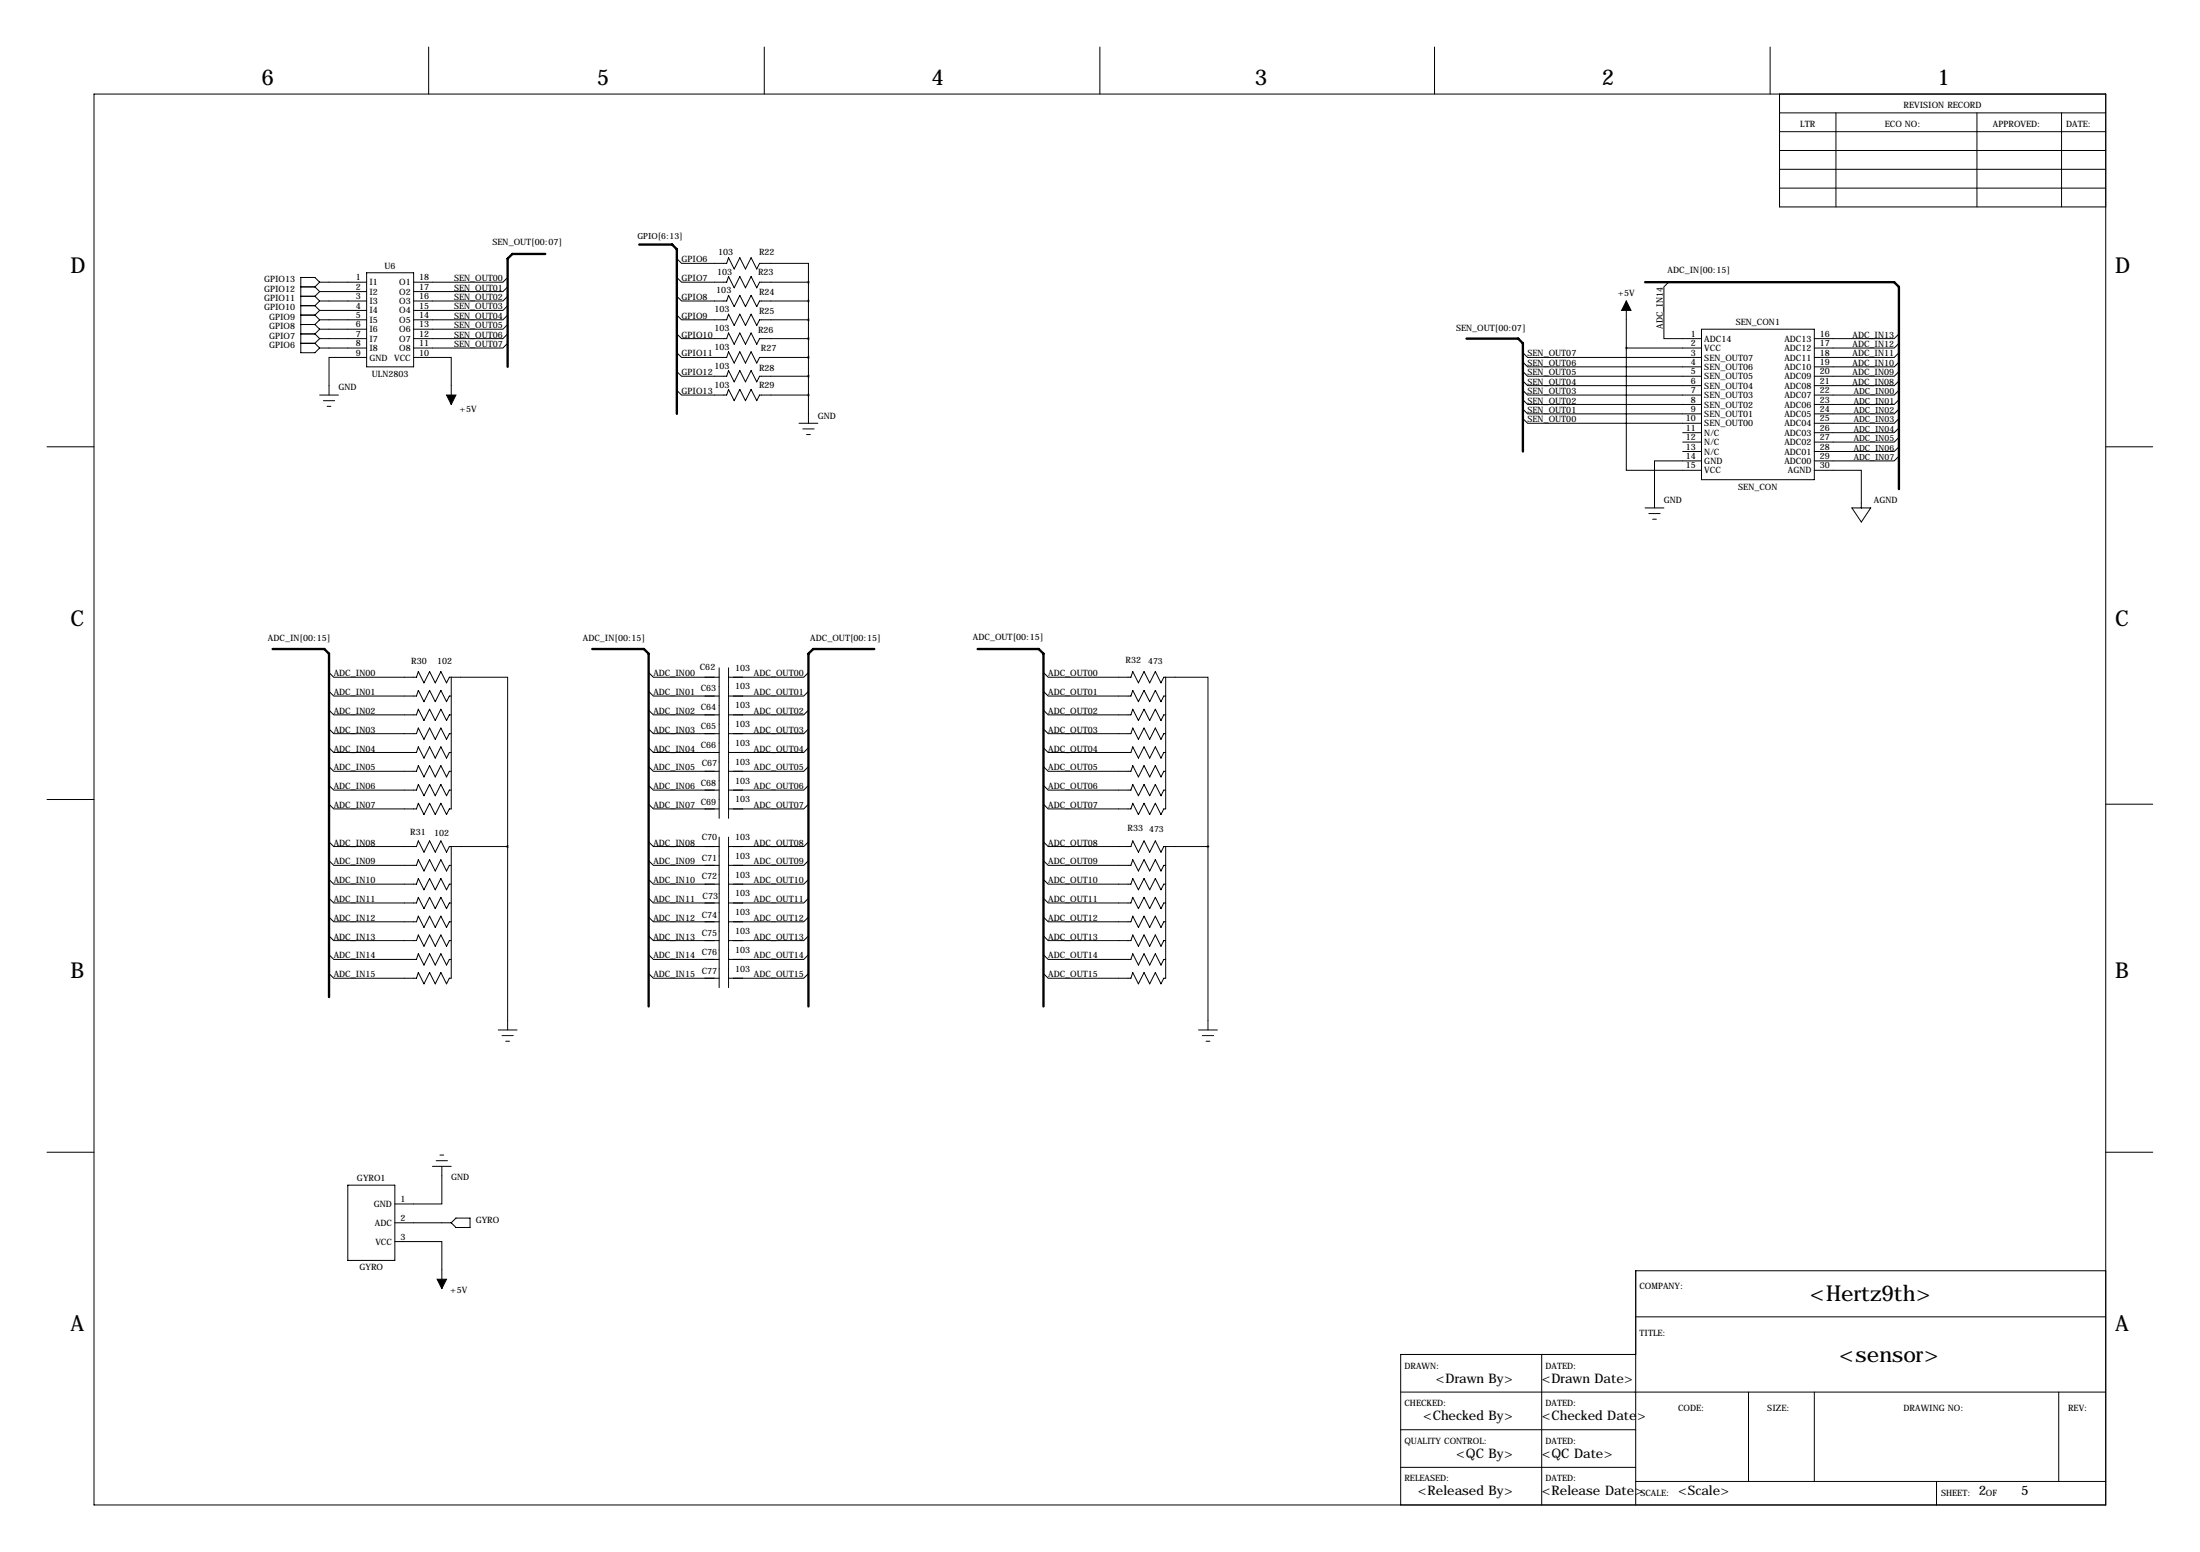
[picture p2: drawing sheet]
<svg xmlns="http://www.w3.org/2000/svg" width="594mm" height="419mm" viewBox="0 0 594 419" stroke-linecap="round" stroke-linejoin="round" font-family="sans-serif">
<g fill="none" stroke="#000" stroke-width=".27">
<path d="M115.8 12.7v12.7M206.5 12.7v12.7M297.2 12.7v12.7M387.6 12.7v12.7M478.3 12.7v12.7M25.4 25.4h543.6v381h-543.6zM480.8 25.4v30.5h88.2M480.8 30.5h88.2M480.8 35.6h88.2M496.1 30.5v25.4M534.2 30.5v25.4M557 30.5v25.4"/>
<path d="M480.8 40.6h88.2M480.8 45.7h88.2M480.8 50.8h88.2M81.3 77.5h3.8M85.1 77.5l1.3 1.2M86.4 76.2h12.7M86.4 78.7h12.7M86.4 76.2l-1.3-1.3h-3.8v20.3h3.8l1.3-1.2M86.4 78.7l-1.3 1.3M86.4 76.2l-1.3 1.3M99.1 73.7h12.7v25.4h-12.7zM137.2 77.5l-1.3 1.2h-24.1"/>
<path d="M137.2 74.9l-1.3 1.3h-24.1M182.9 69.9l1.2 1.2h12.2l.5-1.5 1.6 3 1.5-3 1.5 3 1.5-3 1.6 3 .7-1.5h13.2v5.1M182.9 74.9l1.2 1.3h12.2l.5-1.5 1.6 3 1.5-3 1.5 3 1.5-3 1.6 3 .7-1.5h13.2M218.4 76.2v38.1M450.8 76.2l-1.2 1.3v13.9h10.1M81.3 92.7h3.8M81.3 90.2h3.8M81.3 87.6h3.8M81.3 85.1h3.8M81.3 82.6h3.8M81.3 80h3.8M85.1 92.7l1.3 1.3"/>
<path d="M85.1 90.2l1.3 1.2M85.1 87.6l1.3 1.3M85.1 85.1l1.3 1.3M85.1 82.6l1.3 1.2M85.1 80l1.3 1.3M86.4 88.9h12.7M86.4 91.4h12.7M86.4 94h12.7M86.4 81.3h12.7M86.4 83.8h12.7M86.4 86.4h12.7M86.4 91.4l-1.3 1.3"/>
<path d="M86.4 88.9l-1.3 1.3M86.4 86.4l-1.3 1.2M86.4 83.8l-1.3 1.3M86.4 81.3l-1.3 1.3M99.1 96.5h-10.2v10.2M111.8 96.5h10.1v12.7M137.2 92.7l-1.3 1.3h-24.1M137.2 90.2l-1.3 1.2h-24.1M137.2 87.6l-1.3 1.3h-24.1M137.2 85.1l-1.3 1.3h-24.1M137.2 82.6l-1.3 1.2h-24.1M137.2 80l-1.3 1.3h-24.1"/>
<path d="M182.9 80l1.2 1.3h12.2l.5-1.5 1.6 3 1.5-3 1.5 3 1.5-3 1.6 3 .7-1.5h13.2M182.9 85.1l1.2 1.3h12.2l.5-1.6 1.6 3.1 1.5-3.1 1.5 3.1 1.5-3.1 1.6 3.1 .7-1.5h13.2M182.9 90.2l1.2 1.2h12.2l.5-1.5 1.6 3.1 1.5-3.1 1.5 3.1 1.5-3.1 1.6 3.1 .7-1.6h13.2M182.9 95.2l1.2 1.3h12.2l.5-1.5 1.6 3 1.5-3 1.5 3 1.5-3 1.6 3 .7-1.5h13.2M411.5 97.8l1.2 1.3h47M411.5 95.2l1.2 1.3h47M439.4 94v33h20.3M439.4 94h20.3M439.4 81.3v12.7M459.7 88.9h30.5v40.6h-30.5zM513.1 97.8l-1.3 1.3h-21.6M513.1 95.2l-1.3 1.3h-21.6"/>
<path d="M513.1 92.7l-1.3 1.3h-21.6M513.1 90.2l-1.3 1.2h-21.6M86.4 106.7h5M87.4 108.2h3M88.4 109.7h1M182.9 100.3l1.2 1.3h12.2l.5-1.5 1.6 3 1.5-3 1.5 3 1.5-3 1.6 3 .7-1.5h13.2M182.9 105.4l1.2 1.3h12.2l.5-1.5 1.6 3 1.5-3 1.5 3 1.5-3 1.6 3 .7-1.5h13.2M215.9 114.3h5.1M216.9 115.8h3.1M217.9 117.3h1M411.5 113l1.2 1.3h47M411.5 110.5l1.2 1.3h47"/>
<path d="M411.5 107.9l1.2 1.3h47M411.5 105.4l1.2 1.3h47M411.5 102.9l1.2 1.2h47M411.5 100.3l1.2 1.3h47M454.7 116.8h5M454.7 119.4h5M513.1 118.1l-1.3 1.3h-21.6M513.1 115.6l-1.3 1.2h-21.6M513.1 113l-1.3 1.3h-21.6M513.1 110.5l-1.3 1.3h-21.6M513.1 107.9l-1.3 1.3h-21.6M513.1 105.4l-1.3 1.3h-21.6"/>
<path d="M513.1 102.9l-1.3 1.2h-21.6M513.1 100.3l-1.3 1.3h-21.6M12.7 120.6h12.7M444.5 137.2h5.1M445.5 138.7h3.1M454.7 121.9h5M459.7 124.5h-12.7v12.7M490.2 127h12.7v10.2M500.4 137.2h5.1l-2.6 3.8zM513.1 123.2l-1.3 1.3h-21.6M513.1 120.6l-1.3 1.3h-21.6M569 120.6h12.7"/>
<path d="M446.5 140.2h1M88.9 181.6l1.3 1.3h22.3l.5-1.5 1.6 3 1.5-3 1.5 3 1.5-3 1.5 3 .8-1.5h15.8v45.7M88.9 186.7l1.3 1.3h22.3l.5-1.6 1.6 3.1 1.5-3.1 1.5 3.1 1.5-3.1 1.5 3.1 .8-1.5h.5M88.9 191.8l1.3 1.2h22.3l.5-1.5 1.6 3.1 1.5-3.1 1.5 3.1 1.5-3.1 1.5 3.1 .8-1.6h.5M88.9 196.8l1.3 1.3h22.3l.5-1.5 1.6 3 1.5-3 1.5 3 1.5-3 1.5 3 .8-1.5h.5M121.9 182.9v35.5h-.5l-.8 1.6-1.5-3.1-1.5 3.1-1.5-3.1-1.5 3.1-1.6-3.1-.5 1.5h-22.3l-1.3-1.2M175.3 181.6l1.2 1.3h17.8M175.3 186.7l1.2 1.3h17.8M175.3 191.8l1.2 1.2h17.8M175.3 196.8l1.2 1.3h17.8M194.3 180.3v40.7M196.8 180.3v40.7"/>
<path d="M218.4 181.6l-1.2 1.3h-20.4M218.4 186.7l-1.2 1.3h-20.4M218.4 191.8l-1.2 1.2h-20.4M218.4 196.8l-1.2 1.3h-20.4M281.9 181.6l1.3 1.3h22.4l.5-1.5 1.5 3 1.5-3 1.5 3 1.6-3 1.5 3 .8-1.5h11.9v45.7M281.9 186.7l1.3 1.3h22.4l.5-1.6 1.5 3.1 1.5-3.1 1.5 3.1 1.6-3.1 1.5 3.1 .8-1.5h.5M281.9 191.8l1.3 1.2h22.4l.5-1.5 1.5 3.1 1.5-3.1 1.5 3.1 1.6-3.1 1.5 3.1 .8-1.6h.5M281.9 196.8l1.3 1.3h22.4l.5-1.5 1.5 3 1.5-3 1.5 3 1.6-3 1.5 3 .8-1.5h.5M315 182.9v35.5h-.5l-.8 1.6-1.5-3.1-1.6 3.1-1.5-3.1-1.5 3.1-1.5-3.1-.5 1.5h-22.4l-1.3-1.2M12.7 215.9h12.7M88.9 201.9l1.3 1.3h22.3l.5-1.5 1.6 3 1.5-3 1.5 3 1.5-3 1.5 3 .8-1.5h.5M88.9 207l1.3 1.3h22.3l.5-1.5 1.6 3 1.5-3 1.5 3 1.5-3 1.5 3 .8-1.5h.5"/>
<path d="M88.9 212.1l1.3 1.3h22.3l.5-1.6 1.6 3.1 1.5-3.1 1.5 3.1 1.5-3.1 1.5 3.1 .8-1.5h.5M175.3 201.9l1.2 1.3h17.8M175.3 207l1.2 1.3h17.8M175.3 212.1l1.2 1.3h17.8M175.3 217.2l1.2 1.2h17.8M218.4 201.9l-1.2 1.3h-20.4M218.4 207l-1.2 1.3h-20.4M218.4 212.1l-1.2 1.3h-20.4M218.4 217.2l-1.2 1.2h-20.4M281.9 201.9l1.3 1.3h22.4l.5-1.5 1.5 3 1.5-3 1.5 3 1.6-3 1.5 3 .8-1.5h.5M281.9 207l1.3 1.3h22.4l.5-1.5 1.5 3 1.5-3 1.5 3 1.6-3 1.5 3 .8-1.5h.5M281.9 212.1l1.3 1.3h22.4l.5-1.6 1.5 3.1 1.5-3.1 1.5 3.1 1.6-3.1 1.5 3.1 .8-1.5h.5"/>
<path d="M569 217.2h12.7M88.9 227.3l1.3 1.3h22.3l.5-1.5 1.6 3 1.5-3 1.5 3 1.5-3 1.5 3 .8-1.5h15.8M88.9 232.4l1.3 1.3h22.3l.5-1.5 1.6 3 1.5-3 1.5 3 1.5-3 1.5 3 .8-1.5h.5M88.9 237.5l1.3 1.3h22.3l.5-1.6 1.6 3.1 1.5-3.1 1.5 3.1 1.5-3.1 1.5 3.1 .8-1.5h.5M121.9 228.6v35.6h-.5l-.8 1.5-1.5-3.1-1.5 3.1-1.5-3.1-1.5 3.1-1.6-3.1-.5 1.6h-22.3l-1.3-1.3M137.2 228.6v49.5M175.3 227.3l1.2 1.3h17.8M175.3 232.4l1.2 1.3h17.8M175.3 237.5l1.2 1.3h17.8M194.3 226.1v40.6M196.8 226.1v40.6M218.4 227.3l-1.2 1.3h-20.4"/>
<path d="M218.4 232.4l-1.2 1.3h-20.4M218.4 237.5l-1.2 1.3h-20.4M281.9 227.3l1.3 1.3h22.4l.5-1.5 1.5 3 1.5-3 1.5 3 1.6-3 1.5 3 .8-1.5h11.9M281.9 232.4l1.3 1.3h22.4l.5-1.5 1.5 3 1.5-3 1.5 3 1.6-3 1.5 3 .8-1.5h.5M281.9 237.5l1.3 1.3h22.4l.5-1.6 1.5 3.1 1.5-3.1 1.5 3.1 1.6-3.1 1.5 3.1 .8-1.5h.5M315 228.6v35.6h-.5l-.8 1.5-1.5-3.1-1.6 3.1-1.5-3.1-1.5 3.1-1.5-3.1-.5 1.6h-22.4l-1.3-1.3M326.4 228.6v49.5M88.9 242.6l1.3 1.2h22.3l.5-1.5 1.6 3.1 1.5-3.1 1.5 3.1 1.5-3.1 1.5 3.1 .8-1.6h.5M88.9 247.6l1.3 1.3h22.3l.5-1.5 1.6 3 1.5-3 1.5 3 1.5-3 1.5 3 .8-1.5h.5M88.9 252.7l1.3 1.3h22.3l.5-1.5 1.6 3 1.5-3 1.5 3 1.5-3 1.5 3 .8-1.5h.5M88.9 257.8l1.3 1.3h22.3l.5-1.5 1.6 3 1.5-3 1.5 3 1.5-3 1.5 3 .8-1.5h.5M175.3 242.6l1.2 1.2h17.8"/>
<path d="M175.3 247.6l1.2 1.3h17.8M175.3 252.7l1.2 1.3h17.8M175.3 257.8l1.2 1.3h17.8M218.4 242.6l-1.2 1.2h-20.4M218.4 247.6l-1.2 1.3h-20.4M218.4 252.7l-1.2 1.3h-20.4M218.4 257.8l-1.2 1.3h-20.4M281.9 242.6l1.3 1.2h22.4l.5-1.5 1.5 3.1 1.5-3.1 1.5 3.1 1.6-3.1 1.5 3.1 .8-1.6h.5M281.9 247.6l1.3 1.3h22.4l.5-1.5 1.5 3 1.5-3 1.5 3 1.6-3 1.5 3 .8-1.5h.5M281.9 252.7l1.3 1.3h22.4l.5-1.5 1.5 3 1.5-3 1.5 3 1.6-3 1.5 3 .8-1.5h.5M281.9 257.8l1.3 1.3h22.4l.5-1.5 1.5 3 1.5-3 1.5 3 1.6-3 1.5 3 .8-1.5h.5M134.6 278.1h5.1"/>
<path d="M135.6 279.7h3.1M175.3 262.9l1.2 1.3h17.8M218.4 262.9l-1.2 1.3h-20.4M323.8 278.1h5.1M324.9 279.7h3M136.7 281.2h1M325.9 281.2h1M12.7 311.1h12.7M116.8 315h5.1M117.9 313.4h3M118.9 311.9h1M119.4 315v10.1h-12.7"/>
<path d="M569 311.1h12.7M94 320h12.7v20.4h-12.7zM106.7 335.3h12.7v12.7M106.7 330.2h15.2M123.2 328.9h3.8v2.6h-3.8l-1.3-1.3zM442 355.6h127M569 343.2h-127v63.2M378.5 375.9h190.5M416.6 365.8v40.6M442 365.8h-63.5v40.6M472.4 375.9v24.1M490.2 375.9v24.1"/>
<path d="M556.3 375.9v24.1M378.5 386.1h63.5M378.5 396.2h63.5M442 400h127M523.2 400v6.4"/>
</g>
<path d="M439.4 81.3l1.3 2.5h-2.6zM120.6 106.7h2.6l-1.3 2.5zM118.1 345.4h2.5l-1.2 2.6z" fill="#000" stroke="#000" stroke-width=".27"/>
<path d="M218.4 76.2a.05 .05 0 0 0 .1 0 .05 .05 0 0 0-.1 0zM218.4 81.3a.05 .05 0 0 0 .1 0 .05 .05 0 0 0-.1 0zM218.4 86.4a.05 .05 0 0 0 .1 0 .05 .05 0 0 0-.1 0zM218.4 91.4a.05 .05 0 0 0 .1 0 .05 .05 0 0 0-.1 0zM218.4 96.5a.05 .05 0 0 0 .1 0 .05 .05 0 0 0-.1 0zM218.4 101.6a.05 .05 0 0 0 .1 0 .05 .05 0 0 0-.1 0zM218.4 106.7a.05 .05 0 0 0 .1 0 .05 .05 0 0 0-.1 0zM137.1 228.6a.05 .05 0 0 0 .1 0 .05 .05 0 0 0-.1 0z" fill="#000" stroke="#000" stroke-width=".63"/>
<path d="M147.3 68.6h-8.9l-1.2 1.3v29.2M172.7 66h8.9l1.3 1.3v44.5M444.5 76.2h67.3l1.3 1.3v54.6M396.2 91.4h14l1.3 1.3v29.2M73.7 175.3h13.9l1.3 1.2v92.7M160 175.3h14l1.3 1.2v95.3M236.2 175.3h-16.5l-1.3 1.2v95.3M264.2 175.3h16.5l1.2 1.2v95.3" fill="none" stroke="#000" stroke-width=".63"/>
<g font-size="5.9">
<text x="70.6" y="22.9">6</text>
<text x="161.3" y="22.9">5</text>
<text x="251.7" y="22.9">4</text>
<text x="339.1" y="22.9">3</text>
<text x="432.8" y="22.9">2</text>
<text x="523.5" y="22.9">1</text>
<text x="19" y="73.7">D</text>
<text x="571.5" y="73.7">D</text>
<text x="19" y="168.9">C</text>
<text x="571.5" y="168.9">C</text>
<text x="19" y="264.2">B</text>
<text x="571.5" y="264.2">B</text>
<text x="489" y="351.3">&lt;Hertz9th&gt;</text>
<text x="19" y="359.4">A</text>
<text x="571.5" y="359.4">A</text>
<text x="497" y="367.8">&lt;sensor&gt;</text>
</g>
<g font-size="3.6">
<text x="387.9" y="373.4">&lt;Drawn By&gt;</text>
<text x="416.6" y="373.4">&lt;Drawn Date&gt;</text>
<text x="384.5" y="383.5">&lt;Checked By&gt;</text>
<text x="416.6" y="383.5">&lt;Checked Date&gt;</text>
<text x="393.5" y="393.7">&lt;QC By&gt;</text>
<text x="416.6" y="393.7">&lt;QC Date&gt;</text>
<text x="383.1" y="403.8">&lt;Released By&gt;</text>
<text x="416.6" y="403.8">&lt;Release Date&gt;</text>
<text x="453.4" y="403.8">&lt;Scale&gt;</text>
<text x="534.7" y="403.8">2</text>
<text x="546.1" y="403.8">5</text>
</g>
<g font-size="2.4">
<text x="514.4" y="29.2">REVISION RECORD</text>
<text x="486.4" y="34.3">LTR</text>
<text x="509.3" y="34.3">ECO NO:</text>
<text x="538.5" y="34.3">APPROVED:</text>
<text x="558.3" y="34.3">DATE:</text>
<text x="133.1" y="66">SEN_OUT[00:07]</text>
<text x="184.2" y="70.9">GPIO6</text>
<text x="194" y="68.8">103</text>
<text x="205.1" y="69">R22</text>
<text x="71.3" y="76.2">GPIO13</text>
<text x="96.2" y="75.7">1</text>
<text x="99.8" y="77">I1</text>
<text x="103.9" y="72.6">U6</text>
<text x="107.9" y="77">O1</text>
<text x="113.3" y="75.7">18</text>
<text x="122.7" y="75.9">SEN_OUT00</text>
<text x="184.2" y="75.9">GPIO7</text>
<text x="193.8" y="74.2">103</text>
<text x="204.8" y="74.3">R23</text>
<text x="450.6" y="73.7">ADC_IN[00:15]</text>
<text x="71.3" y="83.8">GPIO10</text>
<text x="71.3" y="81.3">GPIO11</text>
<text x="71.3" y="78.7">GPIO12</text>
<text x="96.2" y="78.2">2</text>
<text x="96.2" y="80.8">3</text>
<text x="96.2" y="83.3">4</text>
<text x="99.8" y="79.6">I2</text>
<text x="99.8" y="82.1">I3</text>
<text x="107.9" y="79.6">O2</text>
<text x="107.9" y="82.1">O3</text>
<text x="113.3" y="78.2">17</text>
<text x="113.3" y="80.8">16</text>
<text x="113.3" y="83.3">15</text>
<text x="122.7" y="83.6">SEN_OUT03</text>
<text x="122.7" y="81">SEN_OUT02</text>
<text x="122.7" y="78.5">SEN_OUT01</text>
<text x="184.2" y="81">GPIO8</text>
<text x="193.5" y="79.2">103</text>
<text x="205.1" y="79.6">R24</text>
<text x="437.1" y="80">+5V</text>
<text x="72.7" y="88.9">GPIO8</text>
<text x="72.7" y="86.4">GPIO9</text>
<text x="96.2" y="85.9">5</text>
<text x="96.2" y="88.4">6</text>
<text x="99.8" y="84.7">I4</text>
<text x="99.8" y="87.2">I5</text>
<text x="99.8" y="89.7">I6</text>
<text x="107.9" y="84.7">O4</text>
<text x="107.9" y="87.2">O5</text>
<text x="107.9" y="89.7">O6</text>
<text x="113.3" y="85.9">14</text>
<text x="113.3" y="88.4">13</text>
<text x="122.7" y="88.6">SEN_OUT05</text>
<text x="122.7" y="86.1">SEN_OUT04</text>
<text x="184.2" y="86.1">GPIO9</text>
<text x="193" y="84.3">103</text>
<text x="193" y="89.4">103</text>
<text x="204.8" y="89.8">R26</text>
<text x="205.1" y="84.7">R25</text>
<text x="393.4" y="89.4">SEN_OUT[00:07]</text>
<text x="449.3" y="88.7" transform="rotate(-90 449.3 88.7)">ADC_IN14</text>
<text x="469" y="87.9">SEN_CON1</text>
<text x="72.7" y="94">GPIO6</text>
<text x="72.7" y="91.4">GPIO7</text>
<text x="96.2" y="90.9">7</text>
<text x="96.2" y="93.5">8</text>
<text x="99.8" y="92.3">I7</text>
<text x="99.8" y="94.8">I8</text>
<text x="107.9" y="92.3">O7</text>
<text x="107.9" y="94.8">O8</text>
<text x="113.3" y="90.9">12</text>
<text x="113.3" y="93.5">11</text>
<text x="122.7" y="93.7">SEN_OUT07</text>
<text x="122.7" y="91.2">SEN_OUT06</text>
<text x="184.2" y="91.2">GPIO10</text>
<text x="193" y="94.5">103</text>
<text x="205.6" y="94.9">R27</text>
<text x="456.9" y="90.9">1</text>
<text x="456.9" y="93.5">2</text>
<text x="460.5" y="92.3">ADC14</text>
<text x="460.5" y="94.8">VCC</text>
<text x="482.1" y="92.3">ADC13</text>
<text x="482.1" y="94.8">ADC12</text>
<text x="491.7" y="90.9">16</text>
<text x="491.7" y="93.5">17</text>
<text x="500.5" y="93.7">ADC_IN12</text>
<text x="500.5" y="91.2">ADC_IN13</text>
<text x="96.2" y="96">9</text>
<text x="99.8" y="97.4">GND</text>
<text x="100.5" y="101.7">ULN2803</text>
<text x="106.5" y="97.4">VCC</text>
<text x="113.3" y="96">10</text>
<text x="184.2" y="96.3">GPIO11</text>
<text x="184.2" y="101.3">GPIO12</text>
<text x="193" y="99.6">103</text>
<text x="205.1" y="100.2">R28</text>
<text x="412.8" y="101.3">SEN_OUT05</text>
<text x="412.8" y="98.8">SEN_OUT06</text>
<text x="412.8" y="96.3">SEN_OUT07</text>
<text x="456.9" y="96">3</text>
<text x="456.9" y="98.6">4</text>
<text x="456.9" y="101.1">5</text>
<text x="460.5" y="97.4">SEN_OUT07</text>
<text x="460.5" y="99.9">SEN_OUT06</text>
<text x="482.1" y="97.4">ADC11</text>
<text x="482.1" y="99.9">ADC10</text>
<text x="491.7" y="96">18</text>
<text x="491.7" y="98.6">19</text>
<text x="491.7" y="101.1">20</text>
<text x="500.5" y="101.3">ADC_IN09</text>
<text x="500.5" y="98.8">ADC_IN10</text>
<text x="500.5" y="96.3">ADC_IN11</text>
<text x="91.4" y="105.4">GND</text>
<text x="184.2" y="106.4">GPIO13</text>
<text x="193" y="104.6">103</text>
<text x="205.1" y="104.8">R29</text>
<text x="412.8" y="106.4">SEN_OUT03</text>
<text x="412.8" y="103.9">SEN_OUT04</text>
<text x="456.9" y="103.6">6</text>
<text x="456.9" y="106.2">7</text>
<text x="460.5" y="102.4">SEN_OUT05</text>
<text x="460.5" y="105">SEN_OUT04</text>
<text x="460.5" y="107.5">SEN_OUT03</text>
<text x="482.1" y="102.4">ADC09</text>
<text x="482.1" y="105">ADC08</text>
<text x="482.1" y="107.5">ADC07</text>
<text x="491.7" y="103.6">21</text>
<text x="491.7" y="106.2">22</text>
<text x="500.5" y="103.9">ADC_IN08</text>
<text x="124.2" y="111.3">+5V</text>
<text x="221" y="113">GND</text>
<text x="412.8" y="111.5">SEN_OUT01</text>
<text x="412.8" y="109">SEN_OUT02</text>
<text x="455.5" y="113.8">10</text>
<text x="456.9" y="108.7">8</text>
<text x="456.9" y="111.3">9</text>
<text x="460.5" y="110.1">SEN_OUT02</text>
<text x="460.5" y="112.6">SEN_OUT01</text>
<text x="482.1" y="110.1">ADC06</text>
<text x="482.1" y="112.6">ADC05</text>
<text x="491.7" y="108.7">23</text>
<text x="491.7" y="111.3">24</text>
<text x="491.7" y="113.8">25</text>
<text x="412.8" y="114">SEN_OUT00</text>
<text x="455.5" y="116.3">11</text>
<text x="455.5" y="118.9">12</text>
<text x="460.5" y="115.1">SEN_OUT00</text>
<text x="460.5" y="117.7">N/C</text>
<text x="482.1" y="115.1">ADC04</text>
<text x="482.1" y="117.7">ADC03</text>
<text x="491.7" y="116.3">26</text>
<text x="491.7" y="118.9">27</text>
<text x="455.5" y="121.4">13</text>
<text x="455.5" y="124">14</text>
<text x="460.5" y="120.2">N/C</text>
<text x="460.5" y="122.8">N/C</text>
<text x="460.5" y="125.3">GND</text>
<text x="482.1" y="120.2">ADC02</text>
<text x="482.1" y="122.8">ADC01</text>
<text x="482.1" y="125.3">ADC00</text>
<text x="491.7" y="121.4">28</text>
<text x="491.7" y="124">29</text>
<text x="455.5" y="126.5">15</text>
<text x="460.5" y="127.8">VCC</text>
<text x="483.1" y="127.8">AGND</text>
<text x="491.7" y="126.5">30</text>
<text x="449.6" y="135.9">GND</text>
<text x="469.7" y="132.2">SEN_CON</text>
<text x="506.3" y="135.9">AGND</text>
<text x="72.4" y="173">ADC_IN[00:15]</text>
<text x="157.5" y="173">ADC_IN[00:15]</text>
<text x="218.9" y="173">ADC_OUT[00:15]</text>
<text x="262.9" y="172.7">ADC_OUT[00:15]</text>
<text x="111.1" y="179.2">R30</text>
<text x="118.1" y="179.3">102</text>
<text x="304.1" y="179">R32</text>
<text x="90.2" y="182.6">ADC_IN00</text>
<text x="176.5" y="182.6">ADC_IN00</text>
<text x="189.1" y="181">C62</text>
<text x="198.6" y="181.1">103</text>
<text x="203.7" y="182.6">ADC_OUT00</text>
<text x="283.2" y="182.6">ADC_OUT00</text>
<text x="90.2" y="187.7">ADC_IN01</text>
<text x="176.5" y="187.7">ADC_IN01</text>
<text x="189.3" y="186.6">C63</text>
<text x="189.3" y="191.7">C64</text>
<text x="198.6" y="186.2">103</text>
<text x="198.6" y="191.3">103</text>
<text x="203.7" y="187.7">ADC_OUT01</text>
<text x="283.2" y="187.7">ADC_OUT01</text>
<text x="90.2" y="192.8">ADC_IN02</text>
<text x="90.2" y="197.9">ADC_IN03</text>
<text x="176.5" y="192.8">ADC_IN02</text>
<text x="176.5" y="197.9">ADC_IN03</text>
<text x="189.3" y="197">C65</text>
<text x="198.6" y="196.3">103</text>
<text x="203.7" y="192.8">ADC_OUT02</text>
<text x="203.7" y="197.9">ADC_OUT03</text>
<text x="283.2" y="192.8">ADC_OUT02</text>
<text x="283.2" y="197.9">ADC_OUT03</text>
<text x="90.2" y="202.9">ADC_IN04</text>
<text x="176.5" y="202.9">ADC_IN04</text>
<text x="189.3" y="202.1">C66</text>
<text x="198.6" y="201.4">103</text>
<text x="203.7" y="202.9">ADC_OUT04</text>
<text x="283.2" y="202.9">ADC_OUT04</text>
<text x="90.2" y="208">ADC_IN05</text>
<text x="176.5" y="208">ADC_IN05</text>
<text x="189.6" y="206.9">C67</text>
<text x="198.6" y="206.5">103</text>
<text x="203.7" y="208">ADC_OUT05</text>
<text x="283.2" y="208">ADC_OUT05</text>
<text x="90.2" y="213.1">ADC_IN06</text>
<text x="176.5" y="213.1">ADC_IN06</text>
<text x="189.3" y="212.2">C68</text>
<text x="198.6" y="211.6">103</text>
<text x="203.7" y="213.1">ADC_OUT06</text>
<text x="283.2" y="213.1">ADC_OUT06</text>
<text x="90.2" y="218.2">ADC_IN07</text>
<text x="176.5" y="218.2">ADC_IN07</text>
<text x="189.3" y="217.3">C69</text>
<text x="198.6" y="216.7">103</text>
<text x="203.7" y="218.2">ADC_OUT07</text>
<text x="283.2" y="218.2">ADC_OUT07</text>
<text x="110.9" y="225.4">R31</text>
<text x="117.3" y="225.8">102</text>
<text x="189.6" y="227">C70</text>
<text x="198.6" y="226.8">103</text>
<text x="304.7" y="224.4">R33</text>
<text x="90.2" y="228.3">ADC_IN08</text>
<text x="90.2" y="233.4">ADC_IN09</text>
<text x="176.5" y="228.3">ADC_IN08</text>
<text x="176.5" y="233.4">ADC_IN09</text>
<text x="189.6" y="232.5">C71</text>
<text x="198.6" y="231.9">103</text>
<text x="203.7" y="228.3">ADC_OUT08</text>
<text x="203.7" y="233.4">ADC_OUT09</text>
<text x="283.2" y="228.3">ADC_OUT08</text>
<text x="283.2" y="233.4">ADC_OUT09</text>
<text x="90.2" y="238.5">ADC_IN10</text>
<text x="176.5" y="238.5">ADC_IN10</text>
<text x="189.6" y="237.4">C72</text>
<text x="198.6" y="237">103</text>
<text x="203.7" y="238.5">ADC_OUT10</text>
<text x="283.2" y="238.5">ADC_OUT10</text>
<text x="90.2" y="243.6">ADC_IN11</text>
<text x="176.5" y="243.6">ADC_IN11</text>
<text x="189.8" y="242.7">C73</text>
<text x="198.6" y="242.1">103</text>
<text x="203.7" y="243.6">ADC_OUT11</text>
<text x="283.2" y="243.6">ADC_OUT11</text>
<text x="90.2" y="248.7">ADC_IN12</text>
<text x="176.5" y="248.7">ADC_IN12</text>
<text x="189.6" y="247.8">C74</text>
<text x="198.6" y="247.1">103</text>
<text x="203.7" y="248.7">ADC_OUT12</text>
<text x="283.2" y="248.7">ADC_OUT12</text>
<text x="90.2" y="253.7">ADC_IN13</text>
<text x="176.5" y="253.7">ADC_IN13</text>
<text x="189.6" y="252.9">C75</text>
<text x="189.6" y="257.9">C76</text>
<text x="198.6" y="252.2">103</text>
<text x="198.6" y="257.3">103</text>
<text x="203.7" y="253.7">ADC_OUT13</text>
<text x="283.2" y="253.7">ADC_OUT13</text>
<text x="90.2" y="258.8">ADC_IN14</text>
<text x="90.2" y="263.9">ADC_IN15</text>
<text x="176.5" y="258.8">ADC_IN14</text>
<text x="176.5" y="263.9">ADC_IN15</text>
<text x="189.6" y="263">C77</text>
<text x="198.6" y="262.4">103</text>
<text x="203.7" y="258.8">ADC_OUT14</text>
<text x="203.7" y="263.9">ADC_OUT15</text>
<text x="283.2" y="258.8">ADC_OUT14</text>
<text x="283.2" y="263.9">ADC_OUT15</text>
<text x="96.5" y="319">GYRO1</text>
<text x="121.9" y="318.8">GND</text>
<text x="101" y="326">GND</text>
<text x="108.2" y="324.6">1</text>
<text x="108.2" y="329.7">2</text>
<text x="101.3" y="331">ADC</text>
<text x="108.2" y="334.8">3</text>
<text x="128.5" y="330.2">GYRO</text>
<text x="101.4" y="336.1">VCC</text>
<text x="97.1" y="343">GYRO</text>
<text x="443" y="348">COMPANY:</text>
<text x="121.6" y="349.2">+5V</text>
<text x="443" y="360.7">TITLE:</text>
<text x="379.5" y="369.6">DRAWN:</text>
<text x="417.6" y="369.6">DATED:</text>
<text x="379.5" y="379.7">CHECKED:</text>
<text x="417.6" y="379.7">DATED:</text>
<text x="453.4" y="381">CODE:</text>
<text x="477.5" y="381">SIZE:</text>
<text x="514.4" y="381">DRAWING NO:</text>
<text x="558.8" y="381">REV:</text>
<text x="379.5" y="389.9">QUALITY CONTROL:</text>
<text x="417.6" y="389.9">DATED:</text>
<text x="379.5" y="400">RELEASED:</text>
<text x="417.6" y="400">DATED:</text>
<text x="443.2" y="403.9">SCALE:</text>
<text x="524.5" y="403.9">SHEET:</text>
<text x="536.6" y="403.9">OF</text>
</g>
<g font-size="2.3">
<text x="172.2" y="64.5">GPIO[6:13]</text>
<text x="500.9" y="106.4">ADC_IN00</text>
<text x="500.9" y="111.5">ADC_IN02</text>
<text x="500.9" y="109">ADC_IN01</text>
<text x="500.9" y="119.1">ADC_IN05</text>
<text x="500.9" y="116.6">ADC_IN04</text>
<text x="500.9" y="114">ADC_IN03</text>
<text x="500.9" y="124.2">ADC_IN07</text>
<text x="500.9" y="121.7">ADC_IN06</text>
<text x="310.2" y="179.3">473</text>
<text x="310.5" y="224.8">473</text>
</g>
</svg>
